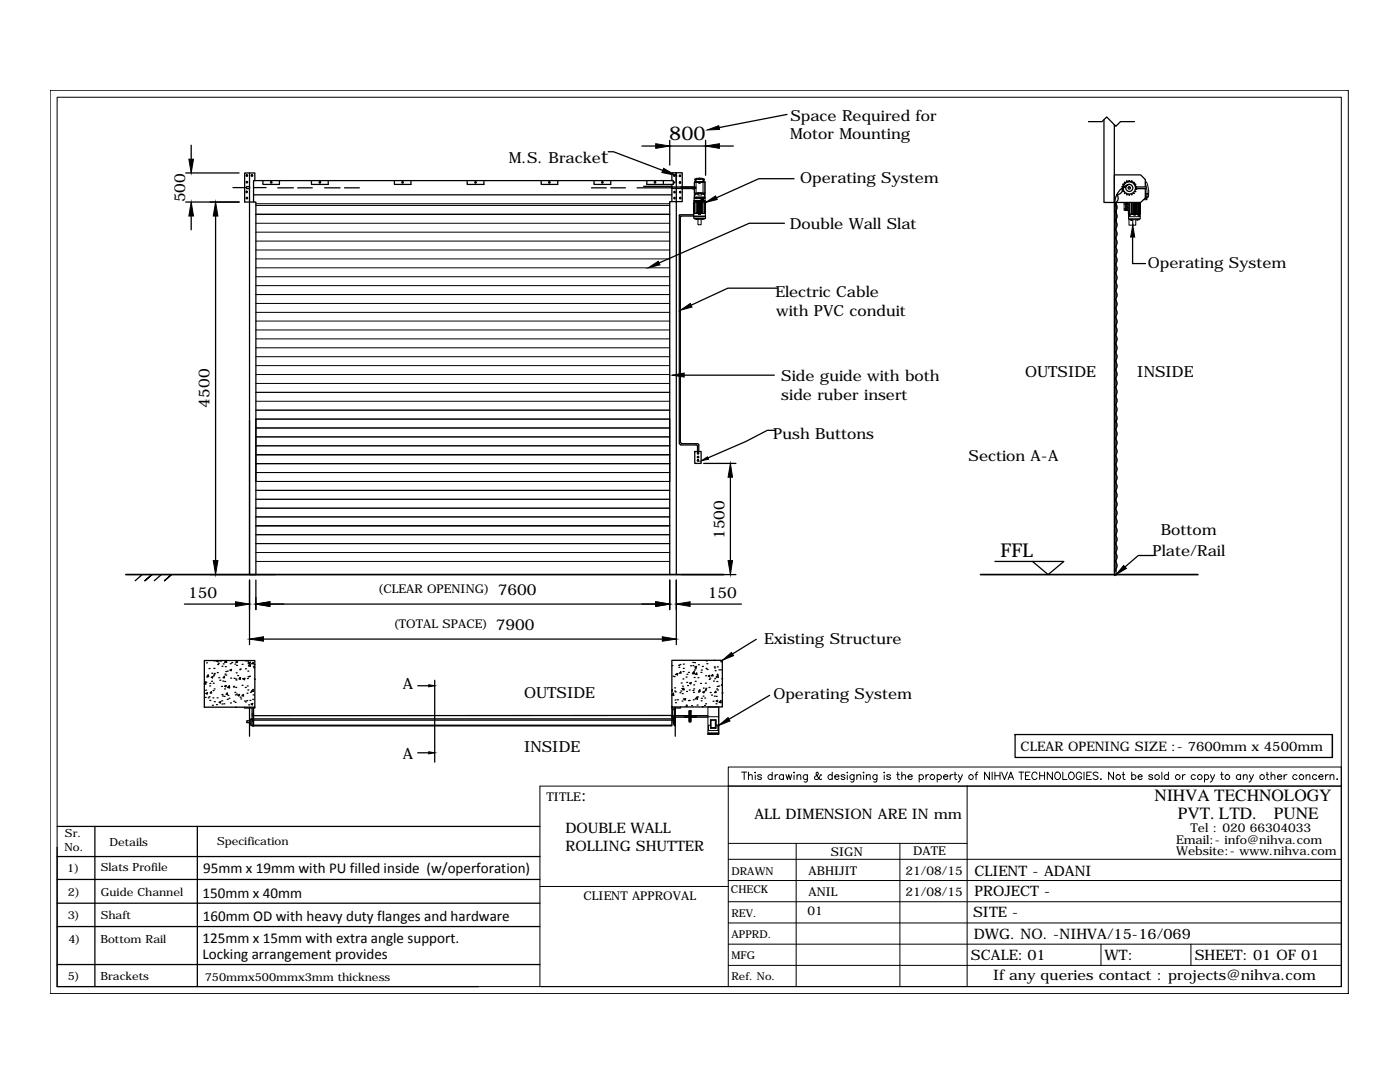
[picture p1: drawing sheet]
<svg xmlns="http://www.w3.org/2000/svg" width="279mm" height="216mm" viewBox="0 0 279 216" stroke-linecap="round" stroke-linejoin="round" font-family="sans-serif">
<!-- layer: 0 -->
<g fill="none" stroke="#000" stroke-width=".25">
<path d="M37.1 34.5h10.6M38.2 29v2.8M46.5 37.4h2.7M49.2 37.2h.6v.4h-.6zM49.8 34.5v80.2h1.3v-74.4h-.5v-4.3h83.8v.8h-5.3v-.8M50.6 37.4h2.5M50.6 38.9h83.5M50.9 36v-1.5h-2.1v5.8h1.8M52.5 36v.8h3.3v-.8M55.4 37.5h3.2M59.4 37.5h2.9M62.2 36v.8h3.3v-.8"/>
<path d="M64.8 37.5h3.1M68.8 37.5h2.9M78.7 36v.8h3.3v-.8M93.2 36v.8h3.4v-.8M108 36v.8h3.3v-.8M118 37.5h3M118.5 36v.8h3.4v-.8M121.4 30.3h1l9.9 3.7M121.9 37.5h2.9M127.1 37.5h7M128.1 29.1h2.8M128.5 37.2h5.6"/>
<path d="M132.4 36v.6M133.7 28v4.9M133.7 29.1h7.1M134.1 36v-1.5h.8v2M134.1 36.8v3.4M134.4 36.3l.2 .1-.2 .1M135.9 37.3h3v.3h-3M138.2 37.4l.6 .1zM138.3 37.3h-4.2v.3h4.2M138.3 37.5v.3M140.8 28v7M143.6 29.1h2.8"/>
<path d="M157.1 22.8l-13.6 2.7M158.5 35.7h-7.1l-8.4 3.8M217.2 24.3h2.7l1-1 1.8 1.9 .9-.9h2.8M220.3 23.9v16.5h2.1v-15.5M222.9 38.8a1.12 1.12 0 0 1-.4 1.8M224 37.7l.2 .2-.1 .3M224 37.7v.1M224.1 38.2l.4 .1-.1 .3M224.2 36.8h-.1M224.4 38.6l.4-.1 .1 .3M224.9 36.1l-.1 .3h-.4l.1 .3-.4 .1 .1 .3-.2 .1 .2 .3-.2 .2M224.9 38.8v.1"/>
<path d="M225 36.9a1.11 1.11 0 0 1-1 .6 1.12 1.12 0 0 1-1.1 1.3M225.4 36l-.2 .3-.3-.1M225.4 36.1h.1M225.4 36.8a4 4 0 0 0-2.9 3.7v73.4M225.4 36l.2 .3 .3-.2M225.9 36.1v.1M225.9 36.1l.1 .3h.3v.3l.3 .1M225.9 38.8v.1M226.3 38.6l-.3-.1-.1 .3-.3-.1-.2 .3-.2-.3-.3 .1M226.6 37.6h2v1.9l-1 .9h-5.2M226.6 36.8l-.1 .3 .3 .1-.2 .3 .2 .2M226.6 36.8h.1"/>
<path d="M226.7 38.2l-.4 .1v.3M226.7 37.5a1.29 1.29 0 0 0-1.3-1.3 1.29 1.29 0 0 0-1.3 1.3M226.8 37.3h1.8v-1.5l-1-.9h-5.2v5.5M226.8 37.7l-.3 .2 .1 .3M226.8 37.7v.1M37.1 40.3h10.6M38.2 43.1v2.8M43 43.1v68.8M135.8 43.3v44.9M138.4 42.9h-2.7l-.1 .1v45.5M138.4 43.1h-2.4l-.2 .2M155 57.5h-9.7l-7.4 3.4"/>
<path d="M156.6 44.5h-7.1l-18 8M222.4 40.4v74.3h.3v-74.3M222.5 40.6h.1M222.5 42.3a1.1 1.1 0 0 1 0 1.7 1.14 1.14 0 0 1 0 1.8 1.1 1.1 0 0 1 0 1.7 1.1 1.1 0 0 1 0 1.7 1.12 1.12 0 0 1 0 1.8M222.5 51a1.12 1.12 0 0 1 0 1.8M222.5 52.8a1.12 1.12 0 0 1 0 1.7M222.5 54.5a1.12 1.12 0 0 1 0 1.8 1.1 1.1 0 0 1 0 1.7 1.1 1.1 0 0 1 0 1.8 1.14 1.14 0 0 1 0 1.7 1.1 1.1 0 0 1 0 1.8M222.5 40.5a1.12 1.12 0 0 1 0 1.7M222.6 40.4v.8M222.8 41.2v3.5M226 47.3v5.3h2.6M136.5 74.9h18"/>
<path d="M222.5 63.3a1.12 1.12 0 0 1 0 1.7M222.5 65a1.12 1.12 0 0 1 0 1.8M222.5 66.8a1.12 1.12 0 0 1 0 1.7M222.5 68.5a1.12 1.12 0 0 1 0 1.8 1.1 1.1 0 0 1 0 1.7 1.14 1.14 0 0 1 0 1.8 1.1 1.1 0 0 1 0 1.7M222.5 75.6a1.12 1.12 0 0 1 0 1.7M222.5 77.3a1.12 1.12 0 0 1 0 1.8M222.5 79a1.12 1.12 0 0 1 0 1.8M49.8 83.9v30.8M51.1 83.6v12.5M133.7 83.6v12.5M135.6 88.5l.3 .2M135.8 88.2l.3 .3"/>
<path d="M135.9 88.8h3M136.1 88.5h3.1M138.7 90.1h1.2v2.4h-1.2zM138.9 88.8l.3 .3v1M139.2 88.5l.3 .3v1.3M140.4 92.5h6.5M145.8 95.2v16.7M154.6 85.9h-1.5l-4.3 2.2-7.5 3.3M222.5 84a1.12 1.12 0 0 1 0 1.7M222.5 85.7a1.12 1.12 0 0 1 0 1.7 1.14 1.14 0 0 1 0 1.8 1.1 1.1 0 0 1 0 1.8 1.1 1.1 0 0 1 0 1.7 1.14 1.14 0 0 1 0 1.8 1.1 1.1 0 0 1 0 1.7M222.5 96.2a1.12 1.12 0 0 1 0 1.8M222.5 98a1.12 1.12 0 0 1 0 1.7 1.14 1.14 0 0 1 0 1.8 1.1 1.1 0 0 1 0 1.7 1.1 1.1 0 0 1 0 1.8 1.14 1.14 0 0 1 0 1.7"/>
<path d="M222.5 80.8a1.12 1.12 0 0 1 0 1.8 1.1 1.1 0 0 1 0 1.7M28.4 114.7l-1.4 1.2M28.9 115.9l1.4-1.2-1.4 1.2M32.2 114.7l-1.4 1.2M32.8 115.9l1.4-1.2-1.4 1.2M41.9 114.7h13.1M49.8 115.8v12.8M51.1 115.8v5.8M133.7 114.7v-74.5h2.5v-5.7h-1.2v80.2M133.7 115.8v5.8M135 115.8v12.8M136.1 114.7h10.8"/>
<path d="M198.6 112h13.7l-3.1 2.7-3.1-2.7M222.4 113.9h.3M222.5 106.7a1.12 1.12 0 0 1 0 1.8M222.5 108.5a1.12 1.12 0 0 1 0 1.8 1.1 1.1 0 0 1 0 1.7M222.5 112a1.12 1.12 0 0 1 0 1.7M230.3 110.8h-3.1l-2.7 2.3M36.8 120.5h10.2M40.8 131.8h10.1v9.3h-10.1zM41 139.2h.1M41 137.7h.1M41 136.1l-.2 .3M41 136.1l.1 .4h-.3"/>
<path d="M41.1 136.1h.1M41.1 138.4l.3-.2-.1 .3zM41.2 132.3h.1M41.3 135.1h.1M41.5 139.2h.1M41.6 134.9l-.1-.2-.2 .2 .3 .1M41.7 139h.1M41.7 133.4h.1M41.8 136.9h.1M41.9 136.4h.1M41.9 139.8h.1M42.2 138v.3h-.2z"/>
<path d="M42.2 135.1l.3-.1-.1 .3zM42.2 135.9h.1M42.3 134.3h.1M42.5 139.2h.1M42.5 137.8h.1M42.6 136.3h.1M42.6 134.8h.1M42.7 133.4h.1M42.7 134.6h.1M42.7 131.9h.1M42.7 137.5h.1M42.8 134.4h.1"/>
<path d="M43.2 131.9l.3-.1v.3zM43.3 139.2h.1M43.4 134.2h.1M43.4 132.6h.1M43.6 132.3h.1M43.7 135.2h.1M43.9 135.7h.1M44 131.8h.2M44.2 137h.1M44.3 139.8h.1M44.3 138.6h.1M44.3 132.9h.1"/>
<path d="M44.4 138.9h.1M44.5 135.9h.1M44.5 132.5h.1M44.7 139h.1M44.8 134.9v.3h-.3l.3-.2M44.8 137.5h.1M44.8 136h.1M44.8 132.1l.4-.3v.4zM44.8 136.9l.3-.1v.2zM44.9 134.5h.1M45 133h.1M45.1 134h.1"/>
<path d="M45.1 134.7h.1M45.4 139.5h.1M45.4 133.9h.1M45.4 138.3v.3l-.3-.1zM45.4 137.2l.4-.4v.5zM45.5 138.7h.1M45.5 137.1h.1M45.7 139.3h.1M45.9 133.7l.3-.1-.1 .2zM45.9 132.4h.1M46 135.3h.1M46.2 132.2h.1"/>
<path d="M46.6 137.1h.1M46.6 137h.1M46.6 139.9h.1M46.7 135.4h.1M46.9 138.1h.1M46.9 132.5h.1M47 138.7h.1M47 137.2h.1M47 135.5h.1M47.1 135.7h.1M47.1 134.3h.1M47.2 138.5h.1"/>
<path d="M47.2 132.8h.1M47.3 131.9l.1 .3-.3-.1zM47.4 134.8h.1M47.5 138.7l.3-.1-.1 .3zM47.8 135.2h.1M47.9 133.6h.1M47.9 139.1h.1M47.9 133.5h.1M47.9 135.2l.1 .3h-.3zM48.1 139.5h.1M48.3 136.8h.1M48.3 132.6h.1"/>
<path d="M48.4 135.4h.1M48.5 138.6l.1 .3-.3-.1zM48.8 139.9h.1M48.8 135.6l.1-.2-.3 .1 .2 .2M49 137.2h.1M49 133.4h.1M49 131.9h.1M49.2 139.8h.1M49.3 138.3h.1M49.3 136.9h.1M49.4 135.4h.1M49.5 133.9h.1"/>
<path d="M49.5 137.7h.1M49.5 132.1h.1M49.5 132.4h.1M49.5 135h.1M49.6 132.9l.3-.4 .1 .4zM49.6 135h.1M49.8 134.9h.1M49.8 132.4l.2-.3-.4 .2 .2 .1M49.9 139.8h.1M50 138.1h.1M50.3 132.4l.2-.2 .1 .2zM50.4 139.5h.1"/>
<path d="M50.5 138.7h.1M50.5 137.6l.1 .4-.4-.1zM50.6 133h.1M50.6 133.2h.1M50.7 132.6h.1M50.8 135.5h.1M52.6 127.5h79.6M53.9 120.5h77M83.4 136.8h2.2M86.8 135.7v16.4M134.1 132.8h.1M134.1 131.8h10.1v9.3h-10.1z"/>
<path d="M134.1 138.7l.3-.4 .1 .4h-.4M134.2 137.6l-.1 .1M134.2 137.6l-.1 .3M134.3 134.9h.1M134.5 135h.1M134.6 137.3h.1M134.6 137.9h.1M134.7 139.7h.1M134.8 138.1h.1M134.8 134.6h.1M135 134.5l.3-.1-.1 .3zM135.2 139.6h.1"/>
<path d="M135.4 132.8h.1M135.5 133.2h.1M135.7 138.2h.1M135.7 132.6h.1M135.9 137.9h.1M135.9 134v.3h-.2zM135.9 136.3h.1M136.1 137.4h.1M136.1 139.9h.1M136.2 138.4h.1M136.2 136.9h.1M136.3 135.5h.1"/>
<path d="M136.3 134h.1M136.4 132.5h.1M136.4 139.5h.1M136.4 133.4h.1M136.5 137.3v.3h-.3zM136.5 139.5l.3-.1v.3zM136.9 135.1h.1M137 138h.1M137 136.2h.1M137.1 134.5h.1M137.2 136.8h.1M137.4 139.8h.1"/>
<path d="M137.4 134.2h.1M137.6 137.7h.1M137.6 139.8h.1M137.6 136.3l.3-.1v.3zM137.7 120.5h10.3M137.8 132.9h.1M138.2 134.4h.1M138.3 132.8h.1M138.3 137.8h.1M138.3 132.2h.1M138.4 139.6h.1M138.4 138.1h.1"/>
<path d="M138.4 136.7h.1M138.4 137.5h.1M138.5 135.2h.1M138.5 134l.1 .4h-.4zM138.6 133.7h.1M138.6 132.2h.1M138.7 133.1l.3-.1-.1 .2zM138.7 135.9h.1M138.7 133.4h.1M138.8 139.4l.3-.3 .1 .4zM139 134.3l.1 .3-.3-.1zM139.2 139.1h.1"/>
<path d="M139.3 135.2h.1M139.4 132.6h.1M139.4 138.1h.1M139.7 137.6v.3h-.2zM139.8 136.4h.1M139.9 134.2h.1M139.9 139.8h.1M140 139.3h.1M140 133.7h.1M140.2 133h.1M140.3 138.1l.3-.1-.1 .2zM140.3 138.9h.1"/>
<path d="M140.3 137.3h.1M140.6 139.3h.1M140.7 137.8h.1M140.8 136.3h.1M140.8 134.8h.1M140.8 137.6h.1M140.9 137.3h.1M140.9 133.4h.1M140.9 131.9h.1M141.1 132.4h.1M141.1 133.6h.1M141.4 134.9l.3-.1-.1 .2z"/>
<path d="M141.5 137.2h.1M141.5 135.6h.1M141.7 135.3h.1M141.7 138.2h.1M142 138.7h.1M142.2 134.6l.1 .2h-.3zM142.3 139.9h.1M142.4 135.9h.1M142.6 133.1h.1M142.6 138.9h.1M142.6 133.3h.1M142.6 131.8h.1"/>
<path d="M142.6 135.4h.1M142.7 133.8h.1M142.8 137.9l.1 .3h-.3zM142.9 139h.1M142.9 139.9l.3-.1-.1 .2zM143 137.5h.1M143.1 136h.1M143.1 134.5h.1M143.1 133.1h.1M143.1 137h.1M143.2 137.7h.1M143.3 134.7l.1 .4h-.5z"/>
<path d="M143.4 136.9h.1M143.5 133.7h.1M143.8 133.7h.1M143.9 132.1h.1M144 135.4h.1M144.1 138.3h.1M144.2 136.6l-.2 .1 .2 .1M150.9 127.6l-4.7 2.9M153.6 138.7l-8.1 4.8M42.4 140.7h.1M42.8 140h.1M43.2 140.6h.1"/>
<path d="M43.7 140.1l.3-.1v.3zM44.3 140.5h.1M44.7 140.4h.1M46 140.3h.1M46.9 140.1h.1M47 141.1h.1M48.8 141.1v.2h2.1v-.2M49 140.1h.1M49.6 140.6h.1M49.8 143.8h-.6v.4h.6M49.8 141.1v5.8M49.8 143.7h.3"/>
<path d="M49.8 144.4h.3M50.3 141.3v3.5h.3v-3.5M50.3 142.5h.3M50.3 143.9h.3M50.3 143.7h.3M50.4 144.8h.1M50.4 140.3l-.1 .3-.2-.1 .3-.1M50.6 143.7h83.5M50.6 144.7h83.5M83.4 150.2h2.2M134.1 143.4h-84v1.4h.2M134.1 141.1v3.7h-83.7"/>
<path d="M134.1 142.8h-83.8M134.5 143.8h.1l-.1 .6zM134.7 141.3v3.5h-.1l-.3-.6 .1-.2-.1-.3 .3-.5v-1.6l-.3-.1v2.2M134.8 141.1v5.8M134.8 140.2h.1M135.8 141.1v.2h-1.7M137.1 140.7v.3l-.2-.1zM137.6 143.1h-3.5v-.3h3.5v1.3h.3v-1.3h1.1v.3h-1.1M137.6 141.9h.1M137.6 142.4h.3M137.6 143.9h.3M137.6 143.4h.3"/>
<path d="M137.6 141.9v1.2M137.6 142h.3M137.6 142.2h.3M137.6 142.6h.3M137.6 142.7h.3M137.6 142.9h.3M137.6 143.1h.3M137.6 143.2h.3M137.6 143.6h.3M137.6 143.7h.3M137.6 142.1h.3M137.6 142.3h.3"/>
<path d="M137.6 142.5h.3M137.6 142.8h.3M137.6 143h.3M137.6 143.3h.3M137.6 143.8h.3M137.6 141.9h.2M137.8 141.9l.1 1.2M137.8 141.9h.1M138 140.8h.1M139.1 140.7h.1M140.2 141.1h.1M140.6 140.8h.1"/>
<path d="M140.8 140.4h.1M141.3 142.8h-4.7v.3h4.7M141.3 141.1h2.1M142.9 140.4h.1M143.5 140.1l.4-.3v.4zM143.6 140.1h.1M202.6 146.6h63.3v4.5h-63.3zM265.9 146.6v4.5M11.4 169.1v27.8h84.1M11.4 164.9h96.4M11.4 170.9h96.4M11.4 175.5h96.4"/>
<path d="M18.9 164.9v32M39.4 164.9v32M11.4 180.2h96.4M11.4 184.9h96.4M11.4 192.5h96.4"/>
<circle cx="49.2" cy="38.3" r=".15"/>
<circle cx="49.3" cy="36.4" r=".15"/>
<circle cx="49.3" cy="35" r=".15"/>
<circle cx="49.3" cy="39.5" r=".15"/>
<circle cx="50.3" cy="35" r=".15"/>
<circle cx="54.1" cy="36.4" r=".15"/>
<circle cx="63.8" cy="36.4" r=".15"/>
<circle cx="80.3" cy="36.4" r=".15"/>
<circle cx="94.9" cy="36.4" r=".15"/>
<circle cx="109.6" cy="36.4" r=".15"/>
<circle cx="120.2" cy="36.4" r=".15"/>
<circle cx="130.7" cy="36.4" r=".15"/>
<circle cx="134.6" cy="35" r=".15"/>
<circle cx="134.6" cy="39.5" r=".15"/>
<circle cx="134.6" cy="38.3" r=".15"/>
<circle cx="135.7" cy="36.4" r=".15"/>
<circle cx="135.7" cy="35.1" r=".15"/>
<circle cx="135.8" cy="39.5" r=".15"/>
<circle cx="135.8" cy="38.3" r=".15"/>
<circle cx="225.4" cy="37.5" r=".7"/>
<circle cx="225.4" cy="37.5" r=".23"/>
<circle cx="139.3" cy="90.5" r=".15"/>
<circle cx="139.3" cy="91.9" r=".15"/>
<circle cx="139.3" cy="91.2" r=".15"/>
</g>
<g fill="none" stroke="#000" stroke-width=".2">
<path d="M10 18h259.1v180.3h-259.1zM11.4 19.4h256.3v177.5h-256.3zM138.6 36.4v2.1h2.1M138.6 36.3v3.1h2.1M138.6 39.6l-.1 .4M138.6 38.5h.1M138.6 36.3h2.1M138.6 38.6l.3 .1-.2 .2M138.6 36.3v.1M138.6 36.3h.8h-.5v2.3h1.4v-2.3h-1.3h.4v.2M138.6 38.9h.1M138.7 35.7l1.4-.1 .4 .1v.2l-.4-.1-1.4 .1z"/>
<path d="M138.7 35.7v.3h.1v.3h1.6v-.3M138.9 38.7h.4M138.9 38.6h1.4M138.9 35.9v.4M139.1 35.8l-.4 .1M139.3 38.5h.7v.4h-.7zM139.4 35.7h.1zM139.5 36.5h.2M139.5 36.5h.1M139.5 35.6h.3v.2h-.3zM139.8 35.7h.1zM139.9 39.6h-1.4v-.2h2.2v.2h-.3"/>
<path d="M139.9 39.4h.5v.2h-.5zM139.9 39.4l.1 .2zM139.9 39.6h.5v.2h-.5zM139.9 39.6h.4zM139.9 39.9h.4M140 39.6v.2M140 38.7h.4M140.1 35.8l.4 .1M140.3 39.4l.1 .2zM140.3 35.9v.4M140.3 39.6v.2M140.4 35.9v.4"/>
<path d="M140.5 35.7l.1 .3-.2-.1M140.6 38.6h.1M140.6 38.9h.1M140.6 38.6l-.2 .1 .2 .2M140.6 38.9v.4h-2v-.4M140.7 36.4l-.9-.1v.2M140.7 36.3v3.1M140.7 39.6v.4M228.6 36.6l.2 .8 .1 1.2M228.6 38.6h.6v.3h-.6M228.6 36.3h.2M228.6 39.3h.5"/>
<path d="M228.8 36.3l.3 .9 .1 1.4M228.8 39.4v.2h-.4M228.8 39.6l.1 .2h-.7M228.9 38.9l-.1 .4M229 39.3l-.4 .1M229.2 38.9v.4M51.1 58.8h82.6M51.1 40.7h82.6M51.1 42.8h82.6M51.1 41h82.6M51.1 57h82.6M51.1 55.2h82.6"/>
<path d="M51.1 53.4h82.6M51.1 51.7h82.6M51.1 49.9h82.6M51.1 48.1h82.6M51.1 46.3h82.6M51.1 44.5h82.6M133.7 42.8h-82.6h82.6M138.4 42.6h2.4v.6h-2.4h2.4v.4h-2.4zM138.5 40v.2h2.2v-.2M138.5 42.6h2.2M138.5 40h2.2M138.6 43.5h2.1v.2h-2.1z"/>
<path d="M138.6 40.1h.3v.1h-.3zM138.6 40.1l.1 .1zM138.7 40.4l-.1 .1v1.9l.1 .1M138.7 40.4h-.2v2.1l.2 .1M138.7 40.2v2.4l-.3-.1v-2.1l.3-.1M138.8 40.1l.1 .1zM138.9 43.7l.2 .1zM139 40h1.3v.2h-1.3zM139 40.3h1.3v2.1h-1.3zM139.2 40.3v2.1v-2.1M139.3 43.7h.6v1.1h-.6zM139.4 40.3l.1 2.1z"/>
<path d="M139.4 42.6h.4v.2h-.4zM139.4 42.6l.1 .2zM139.5 40.3h.2v2.1h-.2zM139.8 40.3v2.1zM139.8 42.6v.2zM140.1 40.3v2.1zM140.1 43.7l.2 .1zM140.3 40.1h.4v.1h-.4zM140.3 40.1l.1 .1zM140.5 40.4l.1 .1-.1 2M140.5 40.4h.2v2.1l-.2 .1M140.5 40.2v2.4l.3-.1v-2.1l-.3-.1"/>
<path d="M140.6 40.1l.1 .1zM224.3 41.7v.3h.3M224.3 40.7h.3M224.6 40.5h-.3v1.2h.3M224.8 40.4v1.6M225 40.4v.3M225 41.2v.3M225 42h.1M225.2 42.8h2.4M225.2 42.7v.5M225.3 42v.6h.1M225.3 43.7v.1h2.1v-.1"/>
<path d="M225.3 43.8v1.1h.8M225.3 42.8h.2v.1h-.2zM225.3 42.6l2.3 .1M225.4 42v.6M225.4 42.9l.1 .1zM225.4 43h.1v.2h-.1zM225.4 42h-.8v-1.6h3v2.8h-2.4v.5h2.4v-.5M225.4 40.4v2.3l-.2-.1v-.6M225.7 43.8h.2v.2h-.2zM225.8 42.7v-2.3v2.3M225.8 43.9h.1M225.9 40.4v2.3"/>
<path d="M226.1 43.8v1.1h.6v-1.1M226.2 40.4v.5M226.2 41v1M226.2 42.1v.6M226.2 42.8h.4v.1h-.4zM226.4 40.4v2.3M226.6 40.4v2.3M226.8 40.4v2.2M226.8 42.7h.1M226.9 43.8l.2 .1zM227 42.8h.4v.1h-.4zM227 40.4v2.3"/>
<path d="M227.1 40.4v2.3M227.2 42.9h.2v.1h-.2zM227.2 43l.1 .2zM227.2 40.4v2.3M227.3 40.4v2.3M227.3 40.5v2.1M227.3 40.4l.2 .2v2h-.2M227.3 40.4l.3 .1v2.1l-.3 .1zM51.1 74.7h82.6M51.1 73h82.6M51.1 71.2h82.6M51.1 69.4h82.6"/>
<path d="M51.1 67.6h82.6M51.1 65.8h82.6M51.1 64.1h82.6M51.1 62.3h82.6M51.1 60.6h82.6M51.1 78.3h82.6M51.1 76.5h82.6M51.1 99.6h82.6M51.1 97.8h82.6M51.1 96.1h82.6M51.1 94.3h82.6M51.1 92.5h82.6"/>
<path d="M51.1 90.7h82.6M51.1 89h82.6M51.1 87.2h82.6M51.1 85.4h82.6M51.1 83.6h82.6M51.1 81.8h82.6M51.1 80.1h82.6M51.1 112h82.6M51.1 110.3h82.6M51.1 108.5h82.6M51.1 106.7h82.6M51.1 104.9h82.6"/>
<path d="M51.1 103.1h82.6M51.1 101.4h82.6M145.3 153h122.4v3.9h-122.4zM145.3 156.9v40M148 154.1h1M148.5 154.1v1.4M149.4 154.9l.3-.3 .4 .1v.8M149.4 154.1v1.4M150.6 154.1h.2zM150.7 154.7v.8M151.9 154.8a.43 .43 0 0 0-.7 0l.2 .2 .5 .1v.2a.43 .43 0 0 1-.7 0M154.1 154.8a.47 .47 0 0 0-.7-.1 .47 .47 0 0 0 0 .7 .47 .47 0 0 0 .7-.1"/>
<path d="M154.1 154.1v1.4M154.7 154.6v.9M155.3 154.6l-.6 .2v.2M156.4 154.8a.47 .47 0 0 0-.7-.1 .47 .47 0 0 0 0 .7 .47 .47 0 0 0 .7-.1M156.4 154.6v.9M156.9 154.6l.3 .9 .2-.9 .3 .9 .3-.9M158.5 154.1v.1zM158.5 154.7v.8M159.1 154.9l.3-.3 .3 .1 .1 .8M159.1 154.6v.9M161.1 154.6v1.3l-.2 .2-.4-.1M161.1 154.8a.47 .47 0 0 0-.7-.1 .47 .47 0 0 0 0 .7 .47 .47 0 0 0 .7-.1"/>
<path d="M163.9 154.7l-.1-.1a.89 .89 0 0 1-1.2 .8l-.1-.3 .2-.2 .6-.3v-.5h-.2l-.2 .2 .2 .6 .6 .6 .2-.1M166.1 154.8a.47 .47 0 0 0-.7-.1 .47 .47 0 0 0 0 .7 .47 .47 0 0 0 .7-.1M166.1 154.1v1.4M166.6 155h.8a.47 .47 0 0 0-.6-.3 .47 .47 0 0 0-.2 .6 .47 .47 0 0 0 .7 .2l.1-.2M168.6 154.8a.44 .44 0 0 0-.7 0l.6 .3 .1 .2a.44 .44 0 0 1-.7 0M169.1 154.1v.1zM169.1 154.7v.8M170.4 154.6v1.3l-.2 .2-.4-.1M170.4 154.8a.47 .47 0 0 0-.6-.1 .47 .47 0 0 0 0 .7 .47 .47 0 0 0 .6-.1M171 154.9l.4-.3 .3 .1 .1 .8M171 154.6v.9M172.3 154.1h.1z"/>
<path d="M172.4 154.7v.8M172.9 154.9l.3-.3 .4 .1 .1 .8M172.9 154.6v.9M175 154.6l-.1 1.3-.2 .2-.3-.1M175 154.8a.47 .47 0 0 0-.7-.1 .47 .47 0 0 0 0 .7 .47 .47 0 0 0 .7-.1M176.5 154.1v.1zM176.5 154.7v.8M177.7 154.8a.44 .44 0 0 0-.7 0l.6 .3 .1 .2a.44 .44 0 0 1-.7 0M179 154.6h.5M179.2 154.1v1.2l.3 .2M180 154.9l.3-.3 .4 .1v.8M180 154.1v1.4"/>
<path d="M181.2 155h.8a.46 .46 0 0 0-.7-.3 .46 .46 0 0 0 .1 .8 .41 .41 0 0 0 .6-.2M183.4 154.8a.47 .47 0 0 1 .7-.1 .47 .47 0 0 1 0 .7 .47 .47 0 0 1-.7-.1M183.4 154.6v1.5M184.8 154.6v.9M185.3 154.6l-.5 .2v.2M187 154.8a.47 .47 0 0 1 .7-.1 .47 .47 0 0 1 0 .7 .47 .47 0 0 1-.7-.1M187 154.6v1.5M188.3 155h.9a.47 .47 0 0 0-.7-.3 .47 .47 0 0 0-.2 .6 .47 .47 0 0 0 .7 .2l.2-.2M189.6 154.6v.9M190.2 154.6l-.4 .1-.2 .3M190.4 154.6h.5M190.6 154.1v1.2l.4 .2"/>
<path d="M191.2 154.6l.5 .9 .4-.9M191.7 155.5l-.2 .3-.3 .3M193 156.9v40M194.6 154.6h.5M195.2 154.1h-.3l-.1 .3v1.1M197.5 154.1v1.4l-1-1.4v1.4M198 154.1v1.4M198.6 154.1v1.4M198.6 154.8h1M199.6 154.1v1.4M199.9 154.1l.6 1.4 .6-1.4M201.2 155.5l.5-1.4 .6 1.4"/>
<path d="M201.4 155.1h.7M203.3 154.1h1M203.8 154.1v1.4M204.7 154.8h.5M205.6 154.1h-.9v1.4h.9M207 154.4a.54 .54 0 0 0-.6-.3 .54 .54 0 0 0-.5 .6 .6 .6 0 0 0 .3 .7 .6 .6 0 0 0 .8-.2M207.5 154.8h1M207.5 154.1v1.4M208.5 154.1v1.4M210 154.1v1.4l-1-1.4v1.4M210.6 154.3a.7 .7 0 0 1 1 .2 .7 .7 0 0 1-.3 1 .7 .7 0 0 1-.8-.3 .7 .7 0 0 1 .1-.9zM212.1 154.1v1.4h.9"/>
<path d="M213.4 154.3a.7 .7 0 0 1 1 .2 .7 .7 0 0 1-.3 1 .7 .7 0 0 1-.9-.3 .7 .7 0 0 1 .2-.9zM215.8 154.4a.54 .54 0 0 0-.6-.3 .54 .54 0 0 0-.4 .6 .6 .6 0 0 0 .2 .7 .6 .6 0 0 0 .8-.2v-.2h-.3M216.3 154.1v1.4M216.9 154.8h.6M217.8 154.1h-.9v1.4h.9M219.1 154.3a.55 .55 0 0 0-.5-.2 .55 .55 0 0 0-.4 .3l.1 .3 .7 .2 .1 .4a.63 .63 0 0 1-.9 0M219.6 155.5h.2zM222.2 154.1v1.4l-1-1.4v1.4M224 154.6h.5M224.2 154.1v1.2l.4 .2M225.9 154.8a.47 .47 0 0 1 .7-.1 .47 .47 0 0 1 0 .7 .47 .47 0 0 1-.7-.1M225.9 154.1v1.4"/>
<path d="M227.1 155h.8a.45 .45 0 0 0-.6-.4 .45 .45 0 0 0-.1 .7l.1 .2a.38 .38 0 0 0 .6-.2M230.1 154.8a.47 .47 0 0 0-.9 0l.3 .2 .5 .1 .1 .2a.47 .47 0 0 1-.9 0M231.9 154.1v1.4M233.2 154.8a.47 .47 0 0 0-.7-.1 .47 .47 0 0 0 0 .7 .47 .47 0 0 0 .7-.1M233.2 154.1v1.4M236 154.6v.9M236.5 154.6l-.3 .1-.2 .3M238.6 154.8a.47 .47 0 0 0-.7-.1 .47 .47 0 0 0 0 .7 .47 .47 0 0 0 .7-.1M240.4 154.8a.47 .47 0 0 1 .7-.1 .47 .47 0 0 1 0 .7 .47 .47 0 0 1-.7-.1M240.4 154.6v1.5M241.6 154.6l.4 .9 .4-.9M242 155.5l-.1 .3-.4 .3"/>
<path d="M243.6 154.6h.5M243.8 154.1v1.2l.4 .2M247.6 154.8a.47 .47 0 0 0-.7-.1 .47 .47 0 0 0 0 .7 .47 .47 0 0 0 .7-.1M247.6 154.6v.9M248.1 154.9l.4-.3 .3 .1 .1 .8M248.1 154.6v.9M249.3 154.6l.4 .9 .5-.9M249.7 155.5l-.1 .3-.3 .3M252.7 154.6h.5M252.9 154.1v1.2l.4 .2M253.7 154.9l.3-.3 .4 .1v.8M253.7 154.1v1.4"/>
<path d="M254.9 155h.9a.47 .47 0 0 0-.6-.3 .47 .47 0 0 0-.3 .6 .47 .47 0 0 0 .7 .2l.2-.2M256.3 154.6v.9M256.9 154.6a.51 .51 0 0 0-.6 .4M258.8 154.8a.47 .47 0 0 0-.7-.1 .47 .47 0 0 0 0 .7 .47 .47 0 0 0 .7-.1M260.7 154.9l.3-.3 .4 .1v.8M260.7 154.6v.9M262.8 154.8a.47 .47 0 0 0-.7-.1 .47 .47 0 0 0 0 .7 .47 .47 0 0 0 .7-.1M263.2 155h.8a.46 .46 0 0 0-.5-.4 .46 .46 0 0 0-.4 .5 .46 .46 0 0 0 .4 .4l.5-.2M264.6 154.6v.9M265.1 154.6l-.5 .2v.2M265.4 154.9l.4-.3 .4 .1v.8M265.4 154.6v.9"/>
<path d="M266.8 155.4v.1zM267.7 156.9v40M267.7 156.9h-159.9v40M107.8 176.9h37.5M145.3 179.9h122.4M145.3 175.7h122.4M145.3 171.5h122.4M145.3 168.3h47.7M158.9 168.3v28.6M179.6 168.3v28.6M108 196.9h159.7M145.3 184.2h122.4"/>
<path d="M145.3 188.4h122.4M145.3 192.6h122.4M219.7 188.4v4.2M237.7 188.4v4.2"/>
<circle cx="138.7" cy="38.7" r=".11"/>
<circle cx="138.7" cy="38.7" r=".06"/>
<circle cx="139.6" cy="36.4" r=".02"/>
<circle cx="139.6" cy="36.4" r=".06"/>
<circle cx="139.7" cy="35.6" r=".06"/>
<circle cx="140.6" cy="38.7" r=".11"/>
<circle cx="140.6" cy="38.7" r=".06"/>
<circle cx="225.1" cy="40.9" r=".23"/>
<circle cx="225.1" cy="41.7" r=".23"/>
<circle cx="226.2" cy="40.9" r=".06"/>
<circle cx="226.2" cy="42" r=".06"/>
<circle cx="226.9" cy="42.6" r=".06"/>
<circle cx="186.1" cy="155" r=".48"/>
<circle cx="193.8" cy="155" r=".48"/>
<circle cx="223.2" cy="155" r=".48"/>
<circle cx="230.9" cy="155.1" r=".49"/>
<circle cx="235" cy="155" r=".48"/>
<circle cx="239.5" cy="155" r=".48"/>
<circle cx="245" cy="155" r=".48"/>
<circle cx="251.9" cy="155.1" r=".49"/>
<circle cx="259.7" cy="155" r=".48"/>
</g>
<g fill="#000" stroke="#000" stroke-width=".2">
<path d="M37.7 31.8h.9l-.4 2.7zM130.9 28.7l2.8 .4-2.8 .5zM132.4 33.6l2.4 1.4-2.7-.6zM140.8 40.4l2-1.3 .3 .7zM140.8 29.1l2.8-.4v.9zM141.2 25.9l2.2-.8 .2 .7zM38.2 40.3l.4 2.8h-.9zM43 40.3l.5 2.8h-.9zM129.4 53.4l2-1.3 .3 .7zM226.1 44.9l.4 2.4h-.8zM134.2 74.9l2.3-.5v.8zM135.8 61.9l2-1.3 .3 .7z"/>
<path d="M139.9 92l1.3-.8 .2 .4zM145.8 92.5l.4 2.7h-.9zM42.6 111.9h.9l-.5 2.8zM145.3 111.9h.9l-.4 2.8zM224.3 112.8l.5 .6-2.1 1.3zM47 120.1l2.8 .4-2.8 .5zM49.8 127.5l2.8-.4v.8zM51.1 120.5l2.8-.4v.9zM85.6 136.6l1.2 .2-1.2 .2zM130.9 120.1l2.8 .4-2.8 .5zM132.2 127.1l2.8 .4-2.8 .4zM135 120.5l2.7-.4v.9z"/>
<path d="M144.2 131.8l1.8-1.6 .4 .6zM85.6 150l1.2 .2-1.2 .2zM143.4 144.8l1.9-1.6 .4 .7z"/>
</g>
<path d="M25.1 114.7h119.3M195.7 114.7h43.4" fill="none" stroke="#000" stroke-width=".34"/>
<!-- layer: WALL -->
<path d="M141.3 141.1v5.4h2.1v-5.4v5.4M141.3 146.4h2.1M141.3 146.5h2.1M141.3 146.2h2.1M141.3 143h2.1M141.8 143.6h1.1v1.7h-1.1zM141.9 143.7h.9v1.5h-.9zM142.9 144.7h.4v1.1h-1.9v-1.1h.4M142.9 143.6v1.7" fill="none" stroke="#000" stroke-width=".2"/>
<g font-size="3.8">
<text x="133.6" y="27.9">800</text>
<text x="119.9" y="32.5">t</text>
<text x="199.7" y="111.2">FFL</text>
</g>
<g font-size="3.4">
<text x="230.4" y="159.8">NIHVA TECHNOLOGY</text>
<text x="235.1" y="163.4">PVT. LTD.</text>
<text x="254.2" y="163.4">PUNE</text>
</g>
<text font-size="3.2" x="116" y="159.9">:</text>
<g font-size="3">
<text x="157.7" y="27.7">Motor Mounting</text>
<text x="157.7" y="24.1">Space Required for</text>
<text x="101.5" y="32.5">M.S. Bracke</text>
<text x="37" y="40.4" transform="rotate(-90 37 40.4)">500</text>
<text x="159.7" y="36.4">Operating System</text>
<text x="157.6" y="45.6">Double Wall Slat</text>
<text x="229.1" y="53.5">Operating System</text>
<text x="154.7" y="59.2">Electric Cable</text>
<text x="154.9" y="63">with PVC conduit</text>
<text x="155.9" y="76">Side guide with both</text>
<text x="204.6" y="75.2">OUTSIDE</text>
<text x="227" y="75.3">INSIDE</text>
<text x="41.8" y="81.3" transform="rotate(-90 41.8 81.3)">4500</text>
<text x="155.9" y="79.8">side ruber insert</text>
<text x="154.3" y="87.6">Push Buttons</text>
<text x="193.3" y="92">Section A-A</text>
<text x="144.6" y="107.5" transform="rotate(-90 144.6 107.5)">1500</text>
<text x="231.7" y="106.8">Bottom</text>
<text x="230" y="111">Plate/Rail</text>
<text x="37.5" y="119.4">150</text>
<text x="99.3" y="118.6">7600</text>
<text x="141.2" y="119.4">150</text>
<text x="98.9" y="125.6">7900</text>
<text x="152.5" y="128.5">Existing Structure</text>
<text x="80.4" y="137.5">A</text>
<text x="104.6" y="139.2">OUTSIDE</text>
<text x="154.4" y="139.5">Operating System</text>
<text x="80.4" y="151.5">A</text>
<text x="104.6" y="150.1">INSIDE</text>
<text x="40.4" y="179.3">150mm x 40mm</text>
<text x="40.5" y="174.2">95mm x 19mm with PU filled inside (w/operforation)</text>
<text x="40.5" y="183.7">160mm OD with heavy duty flanges and hardware</text>
<text x="40.4" y="188.1">125mm x 15mm with extra angle support.</text>
<text x="40.4" y="191.4">Locking arrangement provides</text>
</g>
<g font-size="2.9">
<text x="112.8" y="166.2">DOUBLE WALL</text>
<text x="150.6" y="163.5">ALL DIMENSION ARE IN mm</text>
<text x="112.8" y="169.8">ROLLING SHUTTER</text>
<text x="194.5" y="174.7">CLIENT - ADANI</text>
<text x="194.5" y="178.9">PROJECT -</text>
<text x="194.2" y="183.1">SITE -</text>
<text x="193.8" y="191.5">SCALE: 01</text>
<text x="194.3" y="187.3">DWG. NO. -NIHVA/15-16/069</text>
<text x="220.4" y="191.5">WT:</text>
<text x="238.4" y="191.5">SHEET: 01 OF 01</text>
<text x="198.2" y="195.5">If any queries contact : projects@nihva.com</text>
</g>
<text font-size="2.6" x="203.7" y="149.8">CLEAR OPENING SIZE :- 7600mm x 4500mm</text>
<g font-size="2.4">
<text x="75.4" y="118.4">(CLEAR OPENING)</text>
<text x="78.5" y="125.4">(TOTAL SPACE)</text>
<text x="109.1" y="159.9">TITLE</text>
<text x="237.6" y="165.9">Tel : 020 66304033</text>
<text x="165.8" y="170.9">SIGN</text>
<text x="182.3" y="170.7">DATE</text>
<text x="234.7" y="168.3">Email:- info@nihva.com</text>
<text x="234.7" y="170.7">Website:- www.nihva.com</text>
<text x="116.4" y="179.6">CLIENT APPROVAL</text>
<text x="161.3" y="174.6">ABHIJIT</text>
<text x="161.3" y="178.8">ANIL</text>
<text x="180.7" y="174.6">21/08/15</text>
<text x="180.7" y="178.8">21/08/15</text>
<text x="161.2" y="182.5">01</text>
</g>
<g font-size="2.2">
<text x="13" y="167.1">Sr.</text>
<text x="12.9" y="169.9">No.</text>
<text x="20.1" y="173.8">Slats Profile</text>
<text x="21.9" y="168.8">Details</text>
<text x="43.3" y="168.7">Specification</text>
<text x="13.4" y="174">1)</text>
<text x="13.6" y="178.8">2)</text>
<text x="20.1" y="178.8">Guide Channel</text>
<text x="145.9" y="178.2">CHECK</text>
<text x="146" y="174.5">DRAWN</text>
<text x="13.5" y="183.4">3)</text>
<text x="20.1" y="183.4">Shaft</text>
<text x="146" y="183">REV.</text>
<text x="13.6" y="188.1">4)</text>
<text x="20" y="188.1">Bottom Rail</text>
<text x="146" y="187.2">APPRD.</text>
<text x="146" y="191.4">MFG</text>
<text x="13.5" y="195.5">5)</text>
<text x="20" y="195.5">Brackets</text>
<text x="40.9" y="195.8">750mmx500mmx3mm thickness</text>
<text x="146" y="195.6">Ref. No.</text>
</g>
</svg>
